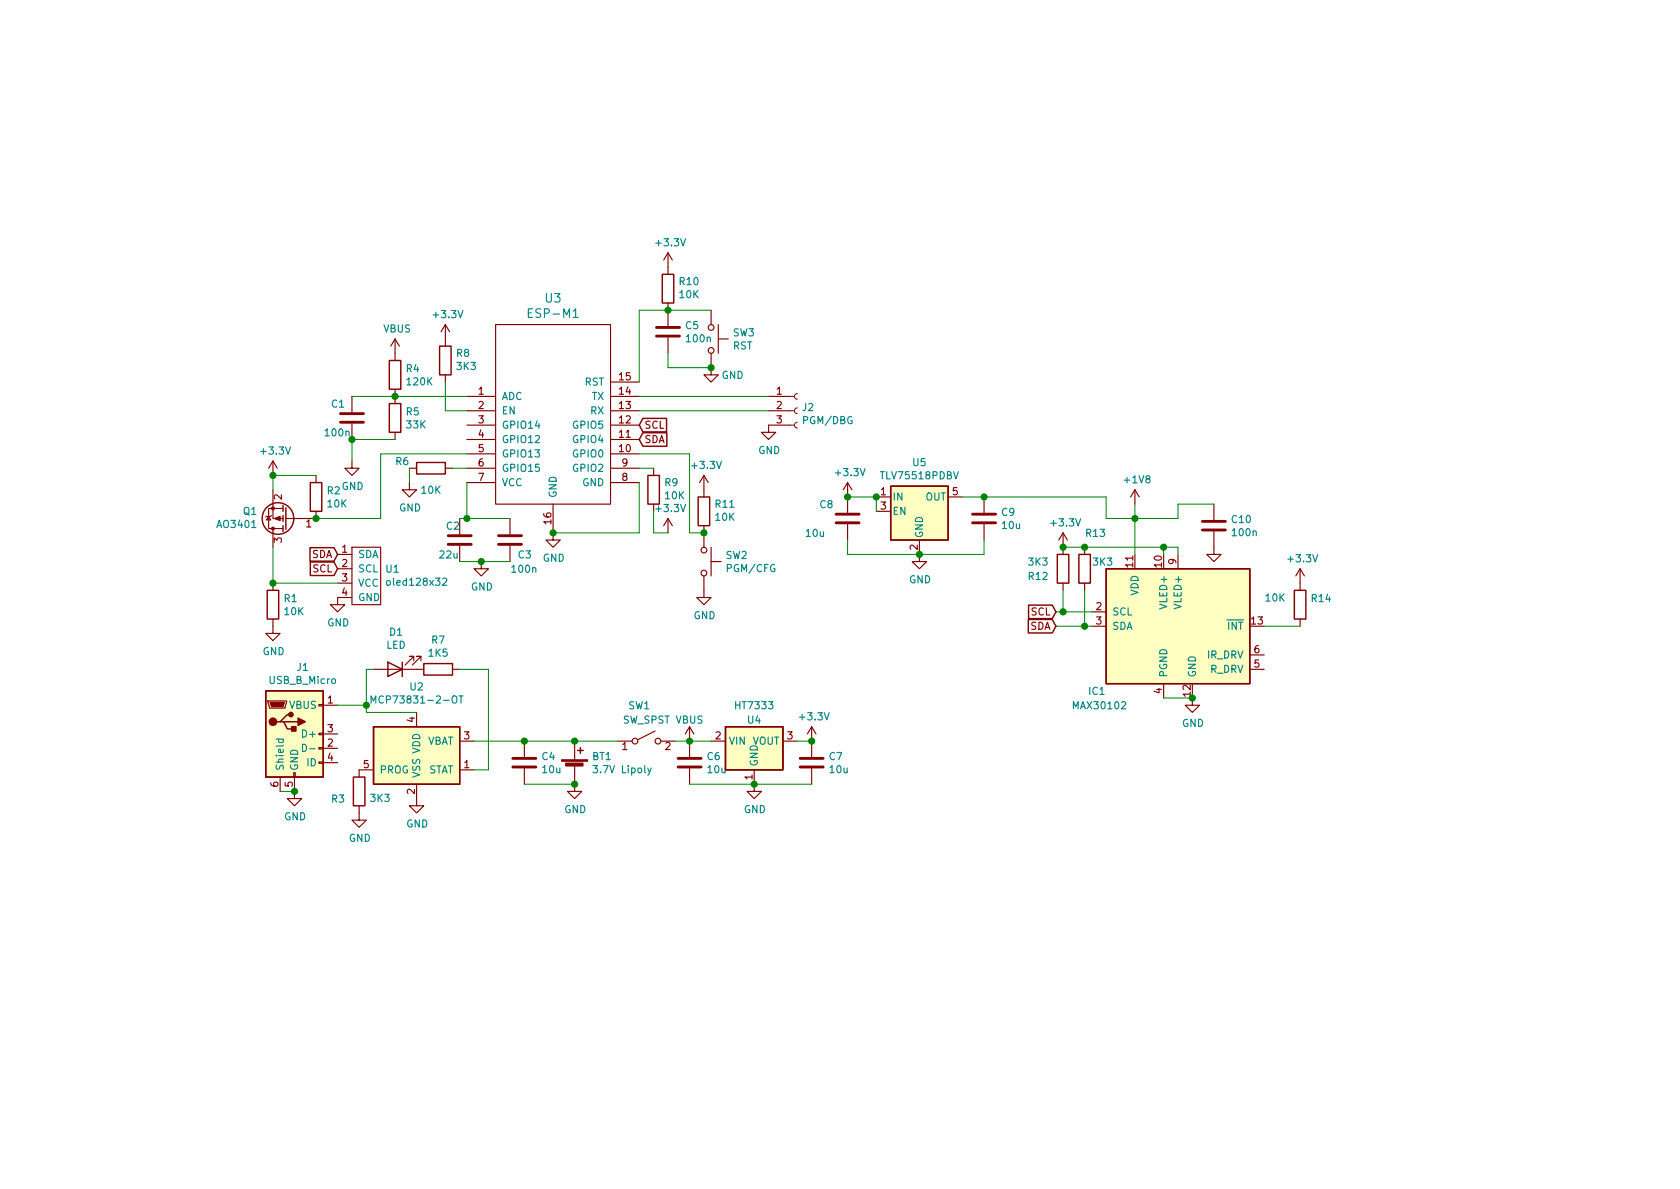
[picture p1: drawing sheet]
<svg xmlns="http://www.w3.org/2000/svg" width="297mm" height="210mm" viewBox="0 0 297 210" stroke-linecap="round" stroke-linejoin="round" font-family="sans-serif">
<g fill="none" stroke="#840000" stroke-width=".2">
<path d="M69.8 59.9l-.7 1.3M69.8 59.9v3.8M69.8 59.9l.8 1.3M78.7 57.4l-.7 1.3M78.7 57.4v3.8M78.7 57.4l.8 1.3M87.6 57.4h20.3v31.7h-20.3zM118.1 44.7v3.8M118.1 53.6v4.1M118.1 59.7v2.8M118.1 44.7l-.8 1.3M118.1 44.7l.8 1.3"/>
<path d="M125.7 54.9v2.5M127 59.9h1.8M127 57.4v5.1M62.2 70.1v2.8M62.2 74.9v2.8M69.8 68.8v2.6M69.8 76.4v1.3M78.7 66.3v1.3M82.5 70.1h5.1M82.5 72.6h5.1M82.5 75.2h5.1M82.5 77.7h5.1"/>
<path d="M107.9 70.1h5.1M107.9 72.6h5.1M107.9 75.2h5.1M107.9 77.7h5.1M107.9 67.6h5.1M125.7 62.5v3.8h1.3l-1.3 1.3-1.2-1.3h1.2M135.9 70.1h3.8M135.9 72.6h3.8M139.7 75.2h-3.8v1.2h1.3l-1.3 1.3-1.3-1.3h1.3M47.5 91.3l.4 .6h-.8zM48 91.2l-.1 .1h-.8l-.1 .1M48.3 86.6v5.1h1.7"/>
<path d="M48.3 81.5v2.6M48.3 93.5v3.3M48.3 81.5l-.8 1.3M48.3 81.5l.7 1.3M50 89.9h-2.5v3.6h2.5M55.9 84.1v1.2M55.9 90.4v1.3h-5.4M59.7 98h2.5M62.2 81.5v1.3h1.3l-1.3 1.3-1.2-1.3h1.2M62.2 96.8h5.1v10.1h-5.1zM72.4 85.3v1.3h1.3l-1.3 1.3-1.3-1.3h1.3M72.4 82.8h1.3"/>
<path d="M78.7 82.8h1.3M81.3 91.7v2.8M81.3 96.5v2.8M82.5 80.3h5.1M82.5 82.8h5.1M82.5 85.3h5.1M85.1 99.3v1.3h1.3l-1.3 1.2-1.3-1.2h1.3M90.2 91.7v2.8M90.2 96.5v2.8M97.8 89.1v6.4h1.3l-1.3 1.3-1.3-1.3h1.3M107.9 80.3h5.1M107.9 82.8h5.1"/>
<path d="M107.9 85.3h5.1M115.6 82.8v1.3M115.6 89.1v1.3M118.1 91.7v2.5M118.1 91.7l-.8 1.3M118.1 91.7l.8 1.3M124.5 84.1v3.8M124.5 93v3.8M124.5 84.1l-.8 1.2M124.5 84.1l.7 1.2M125.7 96.8v5M125.7 99.3h1.8"/>
<path d="M149.9 85.3v5.4M149.9 92.7v2.8M149.9 85.3l-.8 1.3M149.9 85.3l.7 1.3M154.9 87.9h2.6M154.9 90.4h2.6M162.6 95.5v3.8h1.2l-1.2 1.3-1.3-1.3h1.3M167.6 87.9h2.6M174 87.9v2.8M174 92.7v2.8M188 94.2l-.8 1.3M188 94.2v3.8"/>
<path d="M188 94.2l.7 1.3M191.8 96.8v1.2M200.7 86.6l-.8 1.3M200.7 86.6v2.5M200.7 86.6l.7 1.3M208.3 98v2.6M214.6 94v4h1.3l-1.3 1.3-1.2-1.3h1.2M214.6 89.1v2.8M48.3 109.5v2.5h1.2l-1.2 1.3-1.3-1.3h1.3M48.3 103.1v1.3M59.7 100.6h2.5M59.7 103.1h2.5"/>
<path d="M62.2 105.7h-2.5v1.2h1.3l-1.3 1.3-1.3-1.3h1.3M66 118.4h8.9M73.2 116.8v-.7h-.8h.8l-1.6 1.5M74.4 116.8v-.7h-.7h.7l-1.5 1.5M80 118.4h1.3M124.5 101.8v3.9h1.2l-1.2 1.2-1.3-1.2h1.3M188 103.1v1.3M191.8 103.1v1.3M193 108.2h2.6M193 110.7h2.6M221 118.4h2.5M221 115.8h2.5"/>
<path d="M229.9 100.6l-.8 1.2M229.9 100.6v3.8M229.9 109.5v1.2M229.9 100.6l.7 1.2M47.4 123.9h3.3v.3l-.3 1h-2.8zM49.5 137.4v2.5M51.9 136.6h.3v.8h-.3zM52.1 137.4v3.8h1.2l-1.2 1.3-1.3-1.3h1.3M56.4 134.7h.7v.3h-.7zM56.4 132.2h.7v.3h-.7zM56.4 129.7h.7v.2h-.7zM56.4 124.6h.7v.2h-.7z"/>
<path d="M57.1 124.7h2.6M57.1 132.3h2.6M57.1 129.8h2.6M57.1 134.9h2.6M66 136.1h-2.5v1.3M73.7 138.7v3.8h1.2l-1.2 1.3-1.3-1.3h1.3M73.7 126v2.5M81.3 131.1h2.5M81.3 136.1h2.5M92.7 131.1v2.8M92.7 135.9v2.8M101.6 135.4v4.5h1.3l-1.3 1.3-1.3-1.3h1.3"/>
<path d="M101.6 131.1v3.3M109.2 131.1h2.6M115.8 129.3l-3 1.5M116.8 131.1h2.6M121.9 128.5v5.4M121.9 135.9v2.8M121.9 128.5l-.7 1.3M121.9 128.5l.8 1.3M125.7 131.1h2.6M133.3 136.1v3.8h1.3l-1.3 1.3-1.2-1.3h1.2M138.4 131.1h2.6M143.5 128.5v5.4"/>
<path d="M143.5 135.9v2.8M143.5 128.5l-.8 1.3M143.5 128.5l.8 1.3M205.7 120.9v2.5M210.8 123.4v1.3h1.3l-1.3 1.3-1.3-1.3h1.3M63.5 142.5v2.5h1.3l-1.3 1.3-1.3-1.3h1.3"/>
<circle cx="125.7" cy="57.9" r=".51"/>
<circle cx="125.7" cy="62" r=".51"/>
<circle cx="124.5" cy="97.3" r=".51"/>
<circle cx="124.5" cy="101.3" r=".51"/>
<circle cx="112.3" cy="131.1" r=".51"/>
<circle cx="116.3" cy="131.1" r=".51"/>
</g>
<g fill="none" stroke="#840000" stroke-width=".51">
<path d="M116.1 59.4h4M116.1 57.9h4M60.2 74.7h4.1M60.2 73.1h4.1M79.2 96.3h4.1M79.2 94.7h4.1M88.1 96.3h4.1M88.1 94.7h4.1M147.8 92.5h4.1M147.8 90.9h4.1M172 92.5h4M172 90.9h4"/>
<path d="M212.6 93.7h4.1M212.6 92.2h4.1M90.7 135.6h4M90.7 134.1h4M119.9 135.6h4.1M119.9 134.1h4.1M141.5 135.6h4M141.5 134.1h4"/>
</g>
<path d="M101.3 56.1h.9M68.4 102.8l.2-.1 .4 .1v.5l-.1 .1-.3 .1-.2-.1zM78.3 102.4l.4-.2 .2 .2 .1 .2-.1 .2-.7 .7h.8M48.8 130.7h1.3M49.3 130.7v.4l.2 .2 .5-.1v-.5M53.5 131.6a.64 .64 0 0 1 .7 .7 .64 .64 0 0 1-.7 .6zM54.8 132.4h.9M65.6 124.3v-1.2l.4 .9 .4-.9v1.2M81.2 123.1h.7M81.5 123.1v1.2M114.5 135.8l.3 .8M115.1 135.8l-.4 1.2-.2 .1" fill="none" stroke="#008484" stroke-width=".2"/>
<g fill="none" stroke="#840000" stroke-width=".25">
<path d="M117.1 48.5h2v5.1h-2zM68.8 71.4h2.1v5h-2.1zM68.8 63.7h2.1v5.1h-2.1zM77.7 61.2h2.1v5.1h-2.1zM113.7 76.5h4.2v2.4h-4.2l-.7-1.2zM113.7 74h4.2v2.4h-4.2l-.7-1.2zM50 89.4v1M50 91.2v1M50 93v1M50.5 89.8v3.8M54.8 96.8h4.3l.6 1.2-.6 1.2h-4.3zM54.9 85.3h2v5.1h-2z"/>
<path d="M54.9 99.4h4.2l.6 1.2-.6 1.2h-4.2zM73.7 81.8h5v2h-5zM114.6 84.1h2v5h-2zM123.4 87.9h2.1v5.1h-2.1zM157.5 86h10.1v9.5h-10.1zM186.9 98h2.1v5.1h-2.1zM190.8 98h2v5.1h-2zM47.2 104.4h2.1v5.1h-2.1zM68.6 117.1l2.5 1.3-2.5 1.2zM71.1 117.1v2.5M74.9 117.3h5.1v2.1h-5.1zM181.8 109.5h4.3l.6 1.2-.6 1.2h-4.3z"/>
<path d="M181.9 107h4.2l.6 1.2-.6 1.2h-4.2zM195.6 100.6h25.4v20.3h-25.4zM228.9 104.4h2v5.1h-2zM47 122.2h10.1v15.2h-10.1zM49.5 127.6h.7l.6 1.3h1.3M50.2 127.6h2.5M51.4 126.4h-.6l-1.3 1.2h-.6M62.5 137.4h2v5.1h-2zM66 128.5h15.3v10.2h-15.3zM102.1 132.7h1M102.6 132.2v1M128.3 128.5h10.1v7.6h-10.1z"/>
<circle cx="49.1" cy="91.7" r="2.79"/>
</g>
<g fill="#840000" stroke="#840000" stroke-width=".2">
<path d="M48.5 91.7l1-.4v.8z"/>
<path d="M47.8 124.2h2.5l-.3 .8h-2z"/>
<path d="M99.3 134.4h4.6v.2h-4.6z"/>
<path d="M100 134.9h3.1v.6h-3.1z"/>
<circle cx="48.3" cy="89.9" r=".25"/>
<circle cx="48.3" cy="93.5" r=".25"/>
</g>
<g fill="#ffffc2" stroke="#ffffc2" stroke-width=".18">
<path d="M157.5 86h10.1v9.5h-10.1z"/>
<path d="M128.3 128.5h10.1v7.6h-10.1z"/>
<path d="M195.6 100.6h25.4v20.3h-25.4z"/>
<path d="M47 122.2h10.1v15.2h-10.1z"/>
<path d="M66 128.5h15.3v10.2h-15.3z"/>
</g>
<path d="M139.7 75.2h.8M139.7 72.6h.8M139.7 70.1h.8M141 74.7l-.3 .1-.2 .3 .1 .4 .4 .2M141 72.1l-.3 .1-.2 .4 .1 .3 .4 .2M141 69.6l-.3 .1-.2 .3 .1 .4 .4 .2" fill="none" stroke="#840000" stroke-width=".18"/>
<g fill="#840000" stroke="#840000" stroke-width=".25">
<path d="M51.6 128.5h.7v.8h-.7z"/>
<path d="M52.7 127l1.3 .6-1.3 .7z"/>
<circle cx="48.3" cy="127.6" r=".63"/>
<circle cx="51.4" cy="126.4" r=".38"/>
</g>
<g fill="none" stroke="#008400" stroke-width=".18">
<path d="M125.7 54.9h-12.7v12.7M62.2 70.1h20.3M69.8 77.7h-7.6v3.8M78.7 67.6v5h3.8M113 70.1h22.9M113 72.6h22.9M118.1 62.5v2.5h7.6M48.3 96.8v6.3h11.4M55.9 84.1h-7.6v2.5M72.4 82.8v2.5M80 82.8h2.5M81.3 91.7h8.9"/>
<path d="M81.3 99.3h8.9M82.5 85.3v6.4M82.5 80.3h-15.2v11.4h-11.4M113 85.3v8.9h-15.2M113 80.3h8.9v13.9h2.6M113 82.8h2.6M115.6 90.4v3.8h2.5M149.9 87.9h5v2.5M149.9 95.5v2.5h24.1v-2.5M170.2 87.9h25.4v3.8h12.7v-2.6h6.3M188 96.8h20.3v1.2M200.7 89.1v8.9"/>
<path d="M205.7 96.8v1.2M66 118.4h-1.2v7.6h8.9M81.3 118.4h5.1v17.7h-2.6M186.7 110.7h6.3M186.7 108.2h6.3M188 104.4v3.8M191.8 104.4v6.3M223.5 110.7h6.4M49.5 139.9h2.6M59.7 124.7h5.1M83.8 131.1h25.4M92.7 138.7h8.9"/>
<path d="M119.4 131.1h6.3M121.9 138.7h21.6M141 131.1h2.5M205.7 123.4h5.1"/>
</g>
<g fill="#008400" stroke="#008400" stroke-width=".25">
<circle cx="101.6" cy="131.1" r=".51"/>
<circle cx="48.3" cy="84.1" r=".51"/>
<circle cx="48.3" cy="103.1" r=".51"/>
<circle cx="118.1" cy="54.9" r=".51"/>
<circle cx="52.1" cy="139.9" r=".51"/>
<circle cx="92.7" cy="131.1" r=".51"/>
<circle cx="101.6" cy="138.7" r=".51"/>
<circle cx="55.9" cy="91.7" r=".51"/>
<circle cx="69.9" cy="70.1" r=".51"/>
<circle cx="64.8" cy="124.7" r=".51"/>
<circle cx="191.8" cy="96.8" r=".51"/>
<circle cx="188" cy="96.8" r=".51"/>
<circle cx="205.7" cy="96.8" r=".51"/>
<circle cx="85.1" cy="99.3" r=".51"/>
<circle cx="133.4" cy="138.7" r=".51"/>
<circle cx="210.8" cy="123.4" r=".51"/>
<circle cx="121.9" cy="131.1" r=".51"/>
<circle cx="143.5" cy="131.1" r=".51"/>
<circle cx="191.8" cy="110.7" r=".51"/>
<circle cx="188" cy="108.2" r=".51"/>
<circle cx="62.2" cy="77.7" r=".51"/>
<circle cx="82.6" cy="91.7" r=".51"/>
<circle cx="200.7" cy="91.7" r=".51"/>
<circle cx="97.8" cy="94.2" r=".51"/>
<circle cx="124.5" cy="94.2" r=".51"/>
<circle cx="174" cy="87.9" r=".51"/>
<circle cx="162.6" cy="98" r=".51"/>
<circle cx="125.7" cy="65" r=".51"/>
<circle cx="154.9" cy="87.9" r=".51"/>
<circle cx="149.9" cy="87.9" r=".51"/>
</g>
<g font-size="2.1" fill="#008484">
<text x="96.4" y="53.5">U3</text>
<text x="93.9" y="56.2">ESP-M1</text>
</g>
<g font-size="1.8" fill="#008484">
<text x="116.2" y="43.6">+3.3V</text>
<text x="120.2" y="50.4">R10</text>
<text x="120.2" y="52.7">10K</text>
<text x="67.8" y="58.8">VBUS</text>
<text x="76.8" y="56.3">+3.3V</text>
<text x="121.3" y="58.2">C5</text>
<text x="129.6" y="59.5">SW3</text>
<text x="71.9" y="65.8">R4</text>
<text x="80.7" y="63.1">R8</text>
<text x="80.8" y="65.4">3K3</text>
<text x="121.5" y="60.5">100n</text>
<text x="129.6" y="61.8">RST</text>
<text x="72.1" y="68.1">120K</text>
<text x="88.6" y="70.7">ADC</text>
<text x="103.4" y="68.2">RST</text>
<text x="104.7" y="70.7">TX</text>
<text x="127.6" y="67">GND</text>
<text x="57.6" y="77.2">100n</text>
<text x="58.6" y="72.1">C1</text>
<text x="71.9" y="73.5">R5</text>
<text x="71.9" y="75.8">33K</text>
<text x="88.6" y="73.3">EN</text>
<text x="88.6" y="75.8">GPIO14</text>
<text x="101.5" y="75.8">GPIO5</text>
<text x="104.5" y="73.3">RX</text>
<text x="141.9" y="72.7">J2</text>
<text x="142.1" y="75">PGM/DBG</text>
<text x="46.3" y="80.4">+3.3V</text>
<text x="70" y="82.2">R6</text>
<text x="88.6" y="78.4">GPIO12</text>
<text x="88.6" y="80.9">GPIO13</text>
<text x="88.6" y="83.4">GPIO15</text>
<text x="101.5" y="83.4">GPIO2</text>
<text x="101.5" y="80.9">GPIO0</text>
<text x="101.5" y="78.4">GPIO4</text>
<text x="122.5" y="82.9">+3.3V</text>
<text x="134.1" y="80.3">GND</text>
<text x="161.4" y="82.4">U5</text>
<text x="57.9" y="87.4">R2</text>
<text x="58" y="89.7">10K</text>
<text x="60.4" y="86.6">GND</text>
<text x="74.6" y="87.3">10K</text>
<text x="88.6" y="86">VCC</text>
<text x="98.4" y="88.1" transform="rotate(-90 98.4 88.1)">GND</text>
<text x="103" y="86">GND</text>
<text x="117.6" y="86">R9</text>
<text x="117.7" y="88.3">10K</text>
<text x="126.5" y="89.8">R11</text>
<text x="145" y="89.9">C8</text>
<text x="147.9" y="84.2">+3.3V</text>
<text x="156" y="84.8">TLV75518PDBV</text>
<text x="157.7" y="88.5">IN</text>
<text x="163.7" y="88.5">OUT</text>
<text x="199" y="85.5">+1V8</text>
<text x="38.6" y="93.4">AO3401</text>
<text x="43.1" y="91.1">Q1</text>
<text x="70.6" y="90.4">GND</text>
<text x="79" y="93.7">C2</text>
<text x="116.2" y="90.5">+3.3V</text>
<text x="126.5" y="92.1">10K</text>
<text x="142.6" y="94.9">10u</text>
<text x="157.7" y="91.1">EN</text>
<text x="163.2" y="95.2" transform="rotate(-90 163.2 95.2)">GND</text>
<text x="177.1" y="91.2">C9</text>
<text x="177.3" y="93.5">10u</text>
<text x="186" y="93.1">+3.3V</text>
<text x="192.1" y="94.9">R13</text>
<text x="217.9" y="92.5">C10</text>
<text x="218" y="94.8">100n</text>
<text x="63.2" y="98.7">SDA</text>
<text x="63.2" y="101.2">SCL</text>
<text x="68.3" y="101.3">U1</text>
<text x="77.8" y="98.7">22u</text>
<text x="90.7" y="101.3">100n</text>
<text x="91.7" y="98.7">C3</text>
<text x="96" y="99.3">GND</text>
<text x="128.3" y="98.9">SW2</text>
<text x="128.7" y="101.2">PGM/CFG</text>
<text x="181.9" y="100">3K3</text>
<text x="193.3" y="100">3K3</text>
<text x="212.8" y="101.9">GND</text>
<text x="227.9" y="99.4">+3.3V</text>
<text x="50.3" y="106.5">R1</text>
<text x="63.2" y="103.8">VCC</text>
<text x="63.2" y="106.3">GND</text>
<text x="68.9" y="103.6">oled128x32</text>
<text x="83.3" y="104.4">GND</text>
<text x="160.7" y="103.1">GND</text>
<text x="181.9" y="102.6">R12</text>
<text x="201.3" y="105.3" transform="rotate(-90 201.3 105.3)">VDD</text>
<text x="206.4" y="107.3" transform="rotate(-90 206.4 107.3)">VLED+</text>
<text x="208.9" y="107.3" transform="rotate(-90 208.9 107.3)">VLED+</text>
<text x="223.8" y="106.4">10K</text>
<text x="232" y="106.5">R14</text>
<text x="50.3" y="108.8">10K</text>
<text x="57.9" y="110.8">GND</text>
<text x="68.9" y="112.4">D1</text>
<text x="76.4" y="113.8">R7</text>
<text x="122.6" y="109.5">GND</text>
<text x="196.6" y="108.8">SCL</text>
<text x="196.6" y="111.4">SDA</text>
<text x="217.1" y="111.4">INT</text>
<text x="46.4" y="115.8">GND</text>
<text x="52.6" y="118.6">J1</text>
<text x="68.3" y="114.7">LED</text>
<text x="75.8" y="116.1">1K5</text>
<text x="206.4" y="119.9" transform="rotate(-90 206.4 119.9)">PGND</text>
<text x="211.5" y="119.9" transform="rotate(-90 211.5 119.9)">GND</text>
<text x="213.5" y="116.5">IR_DRV</text>
<text x="214" y="119">R_DRV</text>
<text x="47.7" y="120.9">USB_B_Micro</text>
<text x="51.2" y="125.3">VBUS</text>
<text x="66.9" y="124.4">MCP73831-2-OT</text>
<text x="72.5" y="122.1">U2</text>
<text x="111.1" y="125.4">SW1</text>
<text x="130.2" y="125.4">HT7333</text>
<text x="190" y="125.4">MAX30102</text>
<text x="192.6" y="122.9">IC1</text>
<text x="53.8" y="130.4">D+</text>
<text x="75.4" y="131.7">VBAT</text>
<text x="110.1" y="128">SW_SPST VBUS</text>
<text x="128.8" y="131.7">VIN</text>
<text x="132.2" y="128">U4</text>
<text x="133" y="131.7">VOUT</text>
<text x="141.6" y="127.4">+3.3V</text>
<text x="209" y="128.5">GND</text>
<text x="50.2" y="136.4" transform="rotate(-90 50.2 136.4)">Shield</text>
<text x="52.7" y="136.4" transform="rotate(-90 52.7 136.4)">GND</text>
<text x="54.4" y="135.5">ID</text>
<text x="67.1" y="136.8">PROG</text>
<text x="74.3" y="137.7" transform="rotate(-90 74.3 137.7)">VSS VDD</text>
<text x="75.6" y="136.8">STAT</text>
<text x="95.9" y="134.4">C4</text>
<text x="96" y="136.7">10u</text>
<text x="104.7" y="134.4">BT1</text>
<text x="105.3" y="136.7">3.7V Lipoly</text>
<text x="125.1" y="134.4">C6</text>
<text x="125.2" y="136.7">10u</text>
<text x="134" y="135.6" transform="rotate(-90 134 135.6)">GND</text>
<text x="146.7" y="134.4">C7</text>
<text x="146.8" y="136.7">10u</text>
<text x="58.6" y="141.9">R3</text>
<text x="65.6" y="141.8">3K3</text>
<text x="99.8" y="143.8">GND</text>
<text x="131.5" y="143.8">GND</text>
<text x="50.2" y="145.1">GND</text>
<text x="61.7" y="148.9">GND</text>
<text x="71.8" y="146.3">GND</text>
</g>
<g font-size="1.8" fill="#840000">
<text x="84.6" y="69.8">1</text>
<text x="109.5" y="69.8">14</text>
<text x="109.5" y="67.3">15</text>
<text x="137.3" y="69.8">1</text>
<text x="84.6" y="72.3">2</text>
<text x="84.6" y="74.9">3</text>
<text x="84.6" y="77.4">4</text>
<text x="109.5" y="77.4">11</text>
<text x="109.5" y="74.9">12</text>
<text x="109.5" y="72.3">13</text>
<text x="113.9" y="75.8">SCL</text>
<text x="137.3" y="72.3">2</text>
<text x="137.3" y="74.9">3</text>
<text x="84.6" y="80">5</text>
<text x="84.6" y="82.5">6</text>
<text x="109.5" y="80">10</text>
<text x="110" y="82.5">9</text>
<text x="113.9" y="78.4">SDA</text>
<text x="49.8" y="88.4" transform="rotate(-90 49.8 88.4)">2</text>
<text x="84.6" y="85">7</text>
<text x="110" y="85">8</text>
<text x="155.7" y="87.6">1</text>
<text x="168.4" y="87.6">5</text>
<text x="49.8" y="96" transform="rotate(-90 49.8 96)">3</text>
<text x="54.1" y="93.3">1</text>
<text x="97.5" y="92.7" transform="rotate(-90 97.5 92.7)">16</text>
<text x="155.7" y="90.1">3</text>
<text x="55.1" y="98.7">SDA</text>
<text x="55.3" y="101.2">SCL</text>
<text x="60.5" y="97.7">1</text>
<text x="60.5" y="100.3">2</text>
<text x="162.3" y="97.3" transform="rotate(-90 162.3 97.3)">2</text>
<text x="200.4" y="100.3" transform="rotate(-90 200.4 100.3)">11</text>
<text x="205.4" y="100.3" transform="rotate(-90 205.4 100.3)">10</text>
<text x="208" y="99.8" transform="rotate(-90 208 99.8)">9</text>
<text x="60.5" y="102.8">3</text>
<text x="60.5" y="105.4">4</text>
<text x="193.8" y="107.9">2</text>
<text x="182.1" y="111.4">SDA</text>
<text x="182.3" y="108.8">SCL</text>
<text x="193.8" y="110.4">3</text>
<text x="221.3" y="110.4">13</text>
<text x="221.8" y="118.1">5</text>
<text x="221.8" y="115.5">6</text>
<text x="57.9" y="124.4">1</text>
<text x="205.4" y="122.7" transform="rotate(-90 205.4 122.7)">4</text>
<text x="210.5" y="123.1" transform="rotate(-90 210.5 123.1)">12</text>
<text x="57.9" y="129.5">3</text>
<text x="73.4" y="127.7" transform="rotate(-90 73.4 127.7)">4</text>
<text x="82.1" y="130.8">3</text>
<text x="126.5" y="130.8">2</text>
<text x="139.2" y="130.8">3</text>
<text x="57.9" y="132">2</text>
<text x="57.9" y="134.6">4</text>
<text x="64.3" y="135.8">5</text>
<text x="82.1" y="135.8">1</text>
<text x="110" y="132.6">1</text>
<text x="117.6" y="132.6">2</text>
<text x="133" y="137.9" transform="rotate(-90 133 137.9)">1</text>
<text x="49.2" y="139.2" transform="rotate(-90 49.2 139.2)">6</text>
<text x="51.8" y="139.2" transform="rotate(-90 51.8 139.2)">5</text>
<text x="73.4" y="140.4" transform="rotate(-90 73.4 140.4)">2</text>
</g>
</svg>
